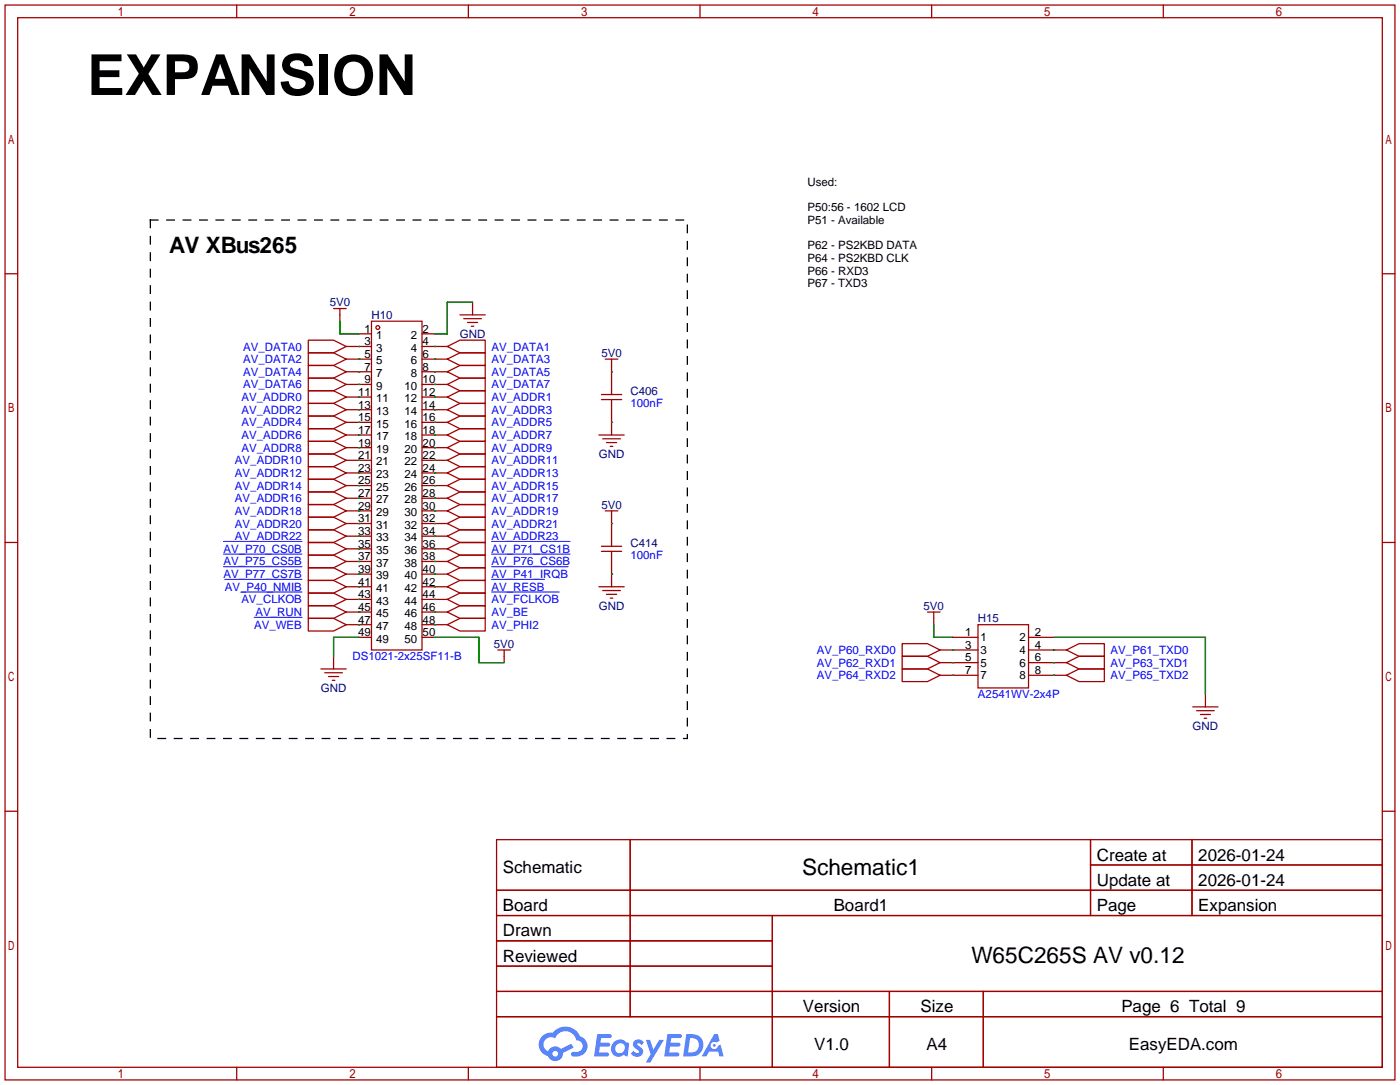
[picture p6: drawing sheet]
<svg xmlns="http://www.w3.org/2000/svg" width="281mm" height="218mm" viewBox="0 0 281 218" stroke-linecap="round" stroke-linejoin="round" font-family="sans-serif">
<g fill="none" stroke="#a10000" stroke-width=".25">
<path d="M1 1h279.4v215.9h-279.4zM3.6 3.6h274.3v210.8h-274.3zM47.6 1v2.6M94.1 1v2.6M140.7 1v2.6M187.3 1v2.6M233.8 1v2.6M1 55h2.6M277.9 55h2.5M1 109h2.6M277.9 109h2.5M1 162.9h2.6"/>
<path d="M99.8 168.7h178.1v45.7h-178.1zM99.8 178.8h178.1M126.7 168.7v35.5M219.2 168.7v15.2M219.2 173.7h58.7M239.6 168.7v15.2M277.9 162.9h2.5M99.8 183.9h178.1M99.8 189h55.5M99.8 199.1h178.1M99.8 194.1h55.5M155.3 183.9v30.5"/>
<path d="M178.8 199.1v15.3M197.7 199.1v15.3M47.6 214.4v2.5M94.1 214.4v2.5M99.8 204.2h178.1M140.7 214.4v2.5M187.3 214.4v2.5M233.8 214.4v2.5"/>
</g>
<g fill="#5487ff">
<path d="M127.6 209.1a1.3 1.3 0 0 1 1.8 .2l-.4 .7a.54 .54 0 0 0-.9-.3l.1 .2a1.34 1.34 0 0 1 1 1.8 1.47 1.47 0 0 1-2.4 0l.5-.6a.64 .64 0 0 0 .5 .4 .64 .64 0 0 0 .7-.2l-.2-.3a1.35 1.35 0 0 1-.9-1.8z"/>
<path d="M129.8 208.9h.9l.6 1.9 1.2-1.9h.9l-2.7 4.5h-.9l1-1.7z"/>
<path d="M120.1 207.7h1.6a1.31 1.31 0 0 1 1.2 .2 .4 .4 0 0 1-.3 .6h-1.8l-.1 .9h1.6a.4 .4 0 0 1 .4 .5 .4 .4 0 0 1-.4 .3h-1.7l-.2 1.2h.8a1.23 1.23 0 0 1 1.2 .2 .39 .39 0 0 1-.3 .6h-2.7z"/>
<path d="M134.2 207.7h1.6a1.32 1.32 0 0 1 1.2 .2 .39 .39 0 0 1-.3 .6h-1.8l-.1 .9h1.6a.4 .4 0 0 1 .4 .5 .4 .4 0 0 1-.4 .3h-1.7l-.2 1.2h.8a1.23 1.23 0 0 1 1.2 .2 .39 .39 0 0 1-.3 .6h-2.7z"/>
<path d="M143.6 207.7h.7l.4 1.4-.7 .3a.75 .75 0 0 0-1.1 .3 .75 .75 0 0 0 .5 1 .75 .75 0 0 0 .9-.6l.5-.3 .7 2.4h-.9l-.2-1h-1.9l-.5 1h-.9z"/>
<path d="M138 207.7l-.7 4.5h1.5a2.27 2.27 0 0 0 2.6-2.3 2.27 2.27 0 0 0-2.7-2.2zM138.7 208.5a1.5 1.5 0 0 1 1.8 1.5 1.5 1.5 0 0 1-1.9 1.4h-.3z"/>
<path d="M123.4 209.3a1.6 1.6 0 0 0-.3 2.3 1.6 1.6 0 0 0 2.3 .2l.8 .4 .3-2.5-.2-.3h-.5a1.58 1.58 0 0 0-2.4-.1zM124 209.9a.99 .99 0 0 1 1.6 .3 .99 .99 0 0 1-.9 1.3 .94 .94 0 0 1-1-.5 .94 .94 0 0 1 .3-1.1z"/>
<path d="M109 208.1a2.37 2.37 0 0 0 1.2 4 1.54 1.54 0 0 0 1.7 1 1.54 1.54 0 0 0 1.3-1.6l2.1-1.1-.5-.8-2 1.1a1.57 1.57 0 0 0-2.6 .5 1.5 1.5 0 0 1-.8-2.1 1.5 1.5 0 0 1 2.2-.6 2.23 2.23 0 0 1 2.3-1.4 2.23 2.23 0 0 1 2 1.9 1.16 1.16 0 0 1 1.2 1 1.16 1.16 0 0 1-1.1 1.3h-.6a.47 .47 0 0 0-.6 .4 .47 .47 0 0 0 .4 .5 2.17 2.17 0 0 0 2.5-1 2.17 2.17 0 0 0-.3-2.6l-.8-.5a3.2 3.2 0 0 0-5.5-.7l-1.1 .1zM111 211.7a.6 .6 0 0 1 1.2 0 .6 .6 0 0 1-1.2 0z"/>
<circle cx="143.6" cy="210" r=".28"/>
</g>
<g fill="none" stroke="#a10000" stroke-width=".25">
<path d="M62 68.3h5.1l2.5 1.3-2.5 1.3h-5.1zM62 70.9h5.1l2.5 1.2-2.5 1.3h-5.1zM62 73.4h5.1l2.5 1.3-2.5 1.2h-5.1zM62 75.9h5.1l2.5 1.3-2.5 1.3h-5.1zM62 78.5h5.1l2.5 1.3-2.5 1.2h-5.1zM67.1 62h2.5M68.3 62v2.5M69.6 69.6h5.1M69.6 72.1h5.1M69.6 74.7h5.1M69.6 77.2h5.1M69.6 79.8h5.1"/>
<path d="M72.1 67.1h2.6M74.7 64.5h10.1v66.1h-10.1zM84.8 67.1h2.6M84.8 69.6h5.1M84.8 72.1h5.1M84.8 74.7h5.1M84.8 77.2h5.1M84.8 79.8h5.1M89.9 69.6l2.6-1.3h5v2.6h-5zM89.9 72.1l2.6-1.2h5v2.5h-5zM89.9 74.7l2.6-1.3h5v2.5h-5zM89.9 77.2l2.6-1.3h5v2.6h-5z"/>
<path d="M89.9 79.8l2.6-1.3h5v2.5h-5zM92.5 63.2h5M93.2 64h3.6M94 64.8h2M94.7 65.5h.5M95 60.7v2.5M120.9 79.2h4.1M121.7 72.1h2.5M122.9 72.1v7.1M62 81h5.1l2.5 1.3-2.5 1.3h-5.1zM62 83.6h5.1l2.5 1.2-2.5 1.3h-5.1zM62 86.1h5.1l2.5 1.3-2.5 1.2h-5.1z"/>
<path d="M62 88.6h5.1l2.5 1.3-2.5 1.3h-5.1zM62 91.2h5.1l2.5 1.3-2.5 1.2h-5.1zM62 93.7h5.1l2.5 1.3-2.5 1.3h-5.1zM62 96.3h5.1l2.5 1.2-2.5 1.3h-5.1zM62 98.8h5.1l2.5 1.3-2.5 1.2h-5.1zM69.6 82.3h5.1M69.6 84.8h5.1M69.6 87.4h5.1M69.6 89.9h5.1M69.6 92.5h5.1M69.6 95h5.1M69.6 97.5h5.1"/>
<path d="M84.8 82.3h5.1M84.8 84.8h5.1M84.8 87.4h5.1M84.8 89.9h5.1M84.8 92.5h5.1M84.8 95h5.1M84.8 97.5h5.1M89.9 97.5l2.6-1.2h5v2.5h-5zM89.9 95l2.6-1.3h5v2.6h-5zM89.9 92.5l2.6-1.3h5v2.5h-5zM89.9 89.9l2.6-1.3h5v2.6h-5zM89.9 87.4l2.6-1.3h5v2.5h-5z"/>
<path d="M89.9 84.8l2.6-1.2h5v2.5h-5zM89.9 82.3l2.6-1.3h5v2.6h-5zM120.4 87.4h5.1M120.9 80.3h4.1M121.2 88.1h3.5M121.9 88.9h2.1M122.7 89.7h.5M122.9 80.3v7.1M62 101.3h5.1l2.5 1.3-2.5 1.3h-5.1zM62 103.9h5.1l2.5 1.3-2.5 1.2h-5.1zM62 106.4h5.1l2.5 1.3-2.5 1.3h-5.1zM62 109h5.1l2.5 1.2-2.5 1.3h-5.1z"/>
<path d="M62 111.5h5.1l2.5 1.3-2.5 1.2h-5.1zM62 114h5.1l2.5 1.3-2.5 1.3h-5.1zM62 116.6h5.1l2.5 1.3-2.5 1.2h-5.1zM62 119.1h5.1l2.5 1.3-2.5 1.3h-5.1zM69.6 117.9h5.1M69.6 115.3h5.1M69.6 112.8h5.1M69.6 110.2h5.1M69.6 107.7h5.1M69.6 105.2h5.1M69.6 102.6h5.1M69.6 100.1h5.1"/>
<path d="M84.8 117.9h5.1M84.8 115.3h5.1M84.8 112.8h5.1M84.8 110.2h5.1M84.8 107.7h5.1M84.8 105.2h5.1M84.8 102.6h5.1M84.8 100.1h5.1M89.9 107.7l2.6-1.3h5v2.6h-5zM89.9 105.2l2.6-1.3h5v2.5h-5zM89.9 102.6l2.6-1.3h5v2.6h-5zM89.9 100.1l2.6-1.3h5v2.5h-5z"/>
<path d="M89.9 117.9l2.6-1.3h5v2.5h-5zM89.9 115.3l2.6-1.3h5v2.6h-5zM89.9 112.8l2.6-1.3h5v2.5h-5zM89.9 110.2l2.6-1.2h5v2.5h-5zM120.4 117.9h5.1M120.9 110.7h4.1M120.9 109.7h4.1M121.2 118.6h3.5M121.7 102.6h2.5M121.9 119.4h2.1M122.9 102.6v7.1M122.9 110.7v7.2"/>
<path d="M62 121.7h5.1l2.5 1.2-2.5 1.3h-5.1zM62 124.2h5.1l2.5 1.3-2.5 1.2h-5.1zM64.5 134.4h5.1M65.3 135.1h3.5M66 135.9h2.1M66.8 136.7h.5M67.1 131.8v2.6M69.6 122.9h5.1M69.6 125.5h5.1M69.6 120.4h5.1M72.1 128h2.6M84.8 122.9h5.1"/>
<path d="M84.8 128h2.6M84.8 125.5h5.1M84.8 120.4h5.1M89.9 125.5l2.6-1.3h5v2.5h-5zM89.9 122.9l2.6-1.2h5v2.5h-5zM89.9 120.4l2.6-1.3h5v2.6h-5zM100.1 130.6h2.5M101.3 130.6v2.5M122.7 120.1h.5M181.4 131.8h5l2.6 1.3-2.6 1.3h-5zM181.4 134.4h5l2.6 1.2-2.6 1.3h-5zM181.4 129.3h5l2.6 1.3-2.6 1.2h-5z"/>
<path d="M186.4 122.9h2.6M187.7 122.9v2.6M189 130.6h7.6M189 133.1h7.6M189 135.6h7.6M191.5 128h5.1M196.6 125.5h10.2v12.7h-10.2zM206.8 128h5M206.8 130.6h7.6M206.8 133.1h7.6M206.8 135.6h7.6M214.4 133.1l2.5-1.3h5.1v2.6h-5.1z"/>
<path d="M214.4 135.6l2.5-1.2h5.1v2.5h-5.1zM214.4 130.6l2.5-1.3h5.1v2.5h-5.1zM242.3 139.4v2.6M239.8 142h5.1M240.5 142.7h3.6M241.3 143.5h2M242.1 144.3h.5"/>
<circle cx="75.9" cy="65.8" r=".38"/>
</g>
<g fill="none" stroke="#008700" stroke-width=".25">
<path d="M68.3 64.5v2.6h3.8M72.1 69.6h.1M72.1 72.1h.1M72.1 74.7h.1M72.1 77.2h.1M72.1 79.8h.1M87.4 69.6h.1M87.4 72.1h.1M87.4 74.7h.1M87.4 77.2h.1M87.4 79.8h.1M95 60.7h-5.1v6.4h-2.5"/>
<path d="M122.9 74.7h.1M72.1 82.3h.1M72.1 84.8h.1M72.1 87.4h.1M72.1 89.9h.1M72.1 92.5h.1M72.1 95h.1M72.1 97.5h.1M87.4 97.5h.1M87.4 95h.1M87.4 92.5h.1M87.4 89.9h.1"/>
<path d="M87.4 87.4h.1M87.4 84.8h.1M87.4 82.3h.1M122.9 84.8h.1M72.1 100.1h.1M72.1 102.6h.1M72.1 105.2h.1M72.1 107.7h.1M72.1 110.2h.1M72.1 112.8h.1M72.1 115.3h.1M72.1 117.9h.1"/>
<path d="M87.4 107.7h.1M87.4 105.2h.1M87.4 102.6h.1M87.4 100.1h.1M87.4 117.9h.1M87.4 115.3h.1M87.4 112.8h.1M87.4 110.2h.1M122.9 105.2h.1M122.9 115.3h.1M72.1 120.4h.1M72.1 122.9h.1"/>
<path d="M72.1 125.5h.1M72.1 128h-5v3.8M87.4 125.5h.1M87.4 122.9h.1M87.4 120.4h.1M87.4 128h8.9v5.1h5M187.7 125.5v2.5h3.8M191.5 133.1h.1M191.5 135.6h.1M191.5 130.6h.1M211.8 133.1h.1M211.8 135.6h.1"/>
<path d="M211.8 130.6h.1M211.8 128h30.5v11.4"/>
</g>
<path d="M44.9 108.8h15.8M44.9 111.3h15.8M44.9 113.8h15.8M45.2 116.4h15.5M48.5 118.9h12.2M98.8 108.8h15.8M98.8 111.3h15.8M98.8 113.8h15.4M98.8 116.4h10.7M98.8 118.9h13.6M51.1 124h9.6" fill="none" stroke="#00f" stroke-width=".2"/>
<path d="M30.2 44.2h108v104.1h-108z" fill="none" stroke="#000" stroke-width=".25" stroke-dasharray="1.5 1.8"/>
<text font-size="11.3" x="17.5" y="19.1">EXPANSION</text>
<g font-size="4.5">
<text x="34" y="50.9">AV XBus265</text>
<text x="161.2" y="175.7">Schematic1</text>
<text x="195.3" y="193.5">W65C265S AV v0.12</text>
</g>
<g font-size="3.4">
<text x="220.5" y="172.9">Create at</text>
<text x="240.9" y="172.9">2026-01-24</text>
<text x="101.1" y="175.4">Schematic</text>
<text x="220.5" y="177.9">Update at</text>
<text x="240.9" y="177.9">2026-01-24</text>
<text x="101.1" y="183">Board</text>
<text x="167.6" y="183">Board1</text>
<text x="220.5" y="183">Page</text>
<text x="240.9" y="183">Expansion</text>
<text x="101.1" y="188.1">Drawn</text>
<text x="101.1" y="193.2">Reviewed</text>
<text x="161.4" y="203.3">Version</text>
<text x="185" y="203.3">Size</text>
<text x="225.4" y="203.3">Page 6 Total 9</text>
<text x="163.7" y="211">V1.0</text>
<text x="186.3" y="211">A4</text>
<text x="226.9" y="211">EasyEDA.com</text>
</g>
<g font-size="2.3">
<text x="162.3" y="37.4">Used:</text>
<text x="162.3" y="42.5">P50:56 - 1602 LCD</text>
<text x="162.3" y="45">P51 - Available</text>
<text x="162.3" y="50.1">P62 - PS2KBD DATA</text>
<text x="162.3" y="52.6">P64 - PS2KBD CLK</text>
<text x="162.3" y="55.2">P66 - RXD3</text>
<text x="162.3" y="57.7">P67 - TXD3</text>
<text x="73.3" y="66.8">1</text>
<text x="73.3" y="69.4">3</text>
<text x="73.3" y="71.9">5</text>
<text x="75.6" y="68.1">1</text>
<text x="75.6" y="70.6">3</text>
<text x="82.6" y="70.6">4</text>
<text x="82.6" y="68.1">2</text>
<text x="85" y="71.9">6</text>
<text x="85" y="69.4">4</text>
<text x="85" y="66.8">2</text>
<text x="73.3" y="74.4">7</text>
<text x="73.3" y="77">9</text>
<text x="75.6" y="73.2">5</text>
<text x="75.6" y="75.7">7</text>
<text x="82.6" y="75.7">8</text>
<text x="82.6" y="73.2">6</text>
<text x="85" y="77">10</text>
<text x="85" y="74.4">8</text>
<text x="72" y="79.5">11</text>
<text x="72" y="82.1">13</text>
<text x="75.6" y="78.3">9</text>
<text x="75.6" y="80.8">11</text>
<text x="75.6" y="83.3">13</text>
<text x="81.3" y="83.3">14</text>
<text x="81.3" y="80.8">12</text>
<text x="81.3" y="78.3">10</text>
<text x="85" y="82.1">14</text>
<text x="85" y="79.5">12</text>
<text x="72" y="84.6">15</text>
<text x="72" y="87.1">17</text>
<text x="72" y="89.7">19</text>
<text x="75.6" y="85.9">15</text>
<text x="75.6" y="88.4">17</text>
<text x="81.3" y="88.4">18</text>
<text x="81.3" y="85.9">16</text>
<text x="85" y="89.7">20</text>
<text x="85" y="87.1">18</text>
<text x="85" y="84.6">16</text>
<text x="72" y="92.2">21</text>
<text x="72" y="94.8">23</text>
<text x="75.6" y="91">19</text>
<text x="75.6" y="93.5">21</text>
<text x="81.3" y="93.5">22</text>
<text x="81.3" y="91">20</text>
<text x="85" y="94.8">24</text>
<text x="85" y="92.2">22</text>
<text x="72" y="97.3">25</text>
<text x="72" y="99.8">27</text>
<text x="75.6" y="96">23</text>
<text x="75.6" y="98.6">25</text>
<text x="75.6" y="101.1">27</text>
<text x="81.3" y="101.1">28</text>
<text x="81.3" y="98.6">26</text>
<text x="81.3" y="96">24</text>
<text x="85" y="99.8">28</text>
<text x="85" y="97.3">26</text>
<text x="72" y="102.4">29</text>
<text x="72" y="104.9">31</text>
<text x="72" y="107.5">33</text>
<text x="75.6" y="103.7">29</text>
<text x="75.6" y="106.2">31</text>
<text x="81.3" y="106.2">32</text>
<text x="81.3" y="103.7">30</text>
<text x="85" y="107.5">34</text>
<text x="85" y="104.9">32</text>
<text x="85" y="102.4">30</text>
<text x="72" y="110">35</text>
<text x="72" y="112.5">37</text>
<text x="75.6" y="108.7">33</text>
<text x="75.6" y="111.3">35</text>
<text x="75.6" y="113.8">37</text>
<text x="81.3" y="113.8">38</text>
<text x="81.3" y="111.3">36</text>
<text x="81.3" y="108.7">34</text>
<text x="85" y="112.5">38</text>
<text x="85" y="110">36</text>
<text x="72" y="115.1">39</text>
<text x="72" y="117.6">41</text>
<text x="75.6" y="116.4">39</text>
<text x="75.6" y="118.9">41</text>
<text x="81.3" y="118.9">42</text>
<text x="81.3" y="116.4">40</text>
<text x="85" y="117.6">42</text>
<text x="85" y="115.1">40</text>
<text x="72" y="120.2">43</text>
<text x="72" y="122.7">45</text>
<text x="72" y="125.2">47</text>
<text x="75.6" y="121.4">43</text>
<text x="75.6" y="124">45</text>
<text x="81.3" y="124">46</text>
<text x="81.3" y="121.4">44</text>
<text x="85" y="125.2">48</text>
<text x="85" y="122.7">46</text>
<text x="85" y="120.2">44</text>
<text x="72" y="127.8">49</text>
<text x="75.6" y="126.5">47</text>
<text x="75.6" y="129.1">49</text>
<text x="81.3" y="129.1">50</text>
<text x="81.3" y="126.5">48</text>
<text x="85" y="127.8">50</text>
<text x="194" y="127.8">1</text>
<text x="194" y="130.3">3</text>
<text x="197.1" y="128.8">1</text>
<text x="197.1" y="131.3">3</text>
<text x="205" y="128.8">2</text>
<text x="205" y="131.3">4</text>
<text x="208" y="127.8">2</text>
<text x="208" y="130.3">4</text>
<text x="194" y="132.9">5</text>
<text x="194" y="135.4">7</text>
<text x="197.1" y="133.9">5</text>
<text x="197.1" y="136.4">7</text>
<text x="205" y="133.9">6</text>
<text x="205" y="136.4">8</text>
<text x="208" y="132.9">6</text>
<text x="208" y="135.4">8</text>
</g>
<g font-size="2.3" fill="#000080">
<text x="66.3" y="61.5">5V0</text>
<text x="74.7" y="64.1">H10</text>
<text x="92.4" y="67.9">GND</text>
<text x="120.9" y="71.7">5V0</text>
<text x="126.7" y="79.3">C406</text>
<text x="120.4" y="92">GND</text>
<text x="120.9" y="102.2">5V0</text>
<text x="126.7" y="109.8">C414</text>
<text x="120.4" y="122.5">GND</text>
<text x="185.7" y="122.5">5V0</text>
<text x="196.6" y="125">H15</text>
<text x="99.3" y="130.1">5V0</text>
<text x="64.5" y="139">GND</text>
<text x="239.8" y="146.6">GND</text>
</g>
<g font-size="2.3" fill="#00f">
<text x="48.9" y="70.4">AV_DATA0</text>
<text x="98.8" y="70.4">AV_DATA1</text>
<text x="48.9" y="72.9">AV_DATA2</text>
<text x="48.9" y="75.5">AV_DATA4</text>
<text x="98.8" y="72.9">AV_DATA3</text>
<text x="98.8" y="75.5">AV_DATA5</text>
<text x="48.5" y="80.6">AV_ADDR0</text>
<text x="48.5" y="83.1">AV_ADDR2</text>
<text x="48.9" y="78">AV_DATA6</text>
<text x="98.8" y="78">AV_DATA7</text>
<text x="98.8" y="83.1">AV_ADDR3</text>
<text x="98.8" y="80.6">AV_ADDR1</text>
<text x="126.7" y="81.8">100nF</text>
<text x="48.5" y="85.6">AV_ADDR4</text>
<text x="48.5" y="88.2">AV_ADDR6</text>
<text x="98.8" y="88.2">AV_ADDR7</text>
<text x="98.8" y="85.6">AV_ADDR5</text>
<text x="47.2" y="93.3">AV_ADDR10</text>
<text x="47.2" y="95.8">AV_ADDR12</text>
<text x="48.5" y="90.7">AV_ADDR8</text>
<text x="98.8" y="95.8">AV_ADDR13</text>
<text x="98.8" y="93.3">AV_ADDR11</text>
<text x="98.8" y="90.7">AV_ADDR9</text>
<text x="47.2" y="98.3">AV_ADDR14</text>
<text x="47.2" y="100.9">AV_ADDR16</text>
<text x="98.8" y="100.9">AV_ADDR17</text>
<text x="98.8" y="98.3">AV_ADDR15</text>
<text x="47.2" y="103.4">AV_ADDR18</text>
<text x="47.2" y="106">AV_ADDR20</text>
<text x="98.8" y="106">AV_ADDR21</text>
<text x="98.8" y="103.4">AV_ADDR19</text>
<text x="44.9" y="111">AV_P70_CS0B</text>
<text x="44.9" y="113.6">AV_P75_CS5B</text>
<text x="47.2" y="108.5">AV_ADDR22</text>
<text x="98.8" y="108.5">AV_ADDR23</text>
<text x="98.8" y="113.6">AV_P76_CS6B</text>
<text x="98.8" y="111">AV_P71_CS1B</text>
<text x="126.7" y="112.3">100nF</text>
<text x="44.9" y="116.1">AV_P77_CS7B</text>
<text x="45.2" y="118.7">AV_P40_NMIB</text>
<text x="98.8" y="118.7">AV_RESB</text>
<text x="98.8" y="116.1">AV_P41_IRQB</text>
<text x="48.5" y="121.2">AV_CLKOB</text>
<text x="51.3" y="123.7">AV_RUN</text>
<text x="98.8" y="123.7">AV_BE</text>
<text x="98.8" y="121.2">AV_FCLKOB</text>
<text x="51.1" y="126.3">AV_WEB</text>
<text x="98.8" y="126.3">AV_PHI2</text>
<text x="164.2" y="131.4">AV_P60_RXD0</text>
<text x="223.3" y="131.4">AV_P61_TXD0</text>
<text x="70.9" y="132.6">DS1021-2x25SF11-B</text>
<text x="164.2" y="133.9">AV_P62_RXD1</text>
<text x="164.2" y="136.4">AV_P64_RXD2</text>
<text x="223.3" y="133.9">AV_P63_TXD1</text>
<text x="223.3" y="136.4">AV_P65_TXD2</text>
<text x="196.6" y="140.3">A2541WV-2x4P</text>
</g>
</svg>
